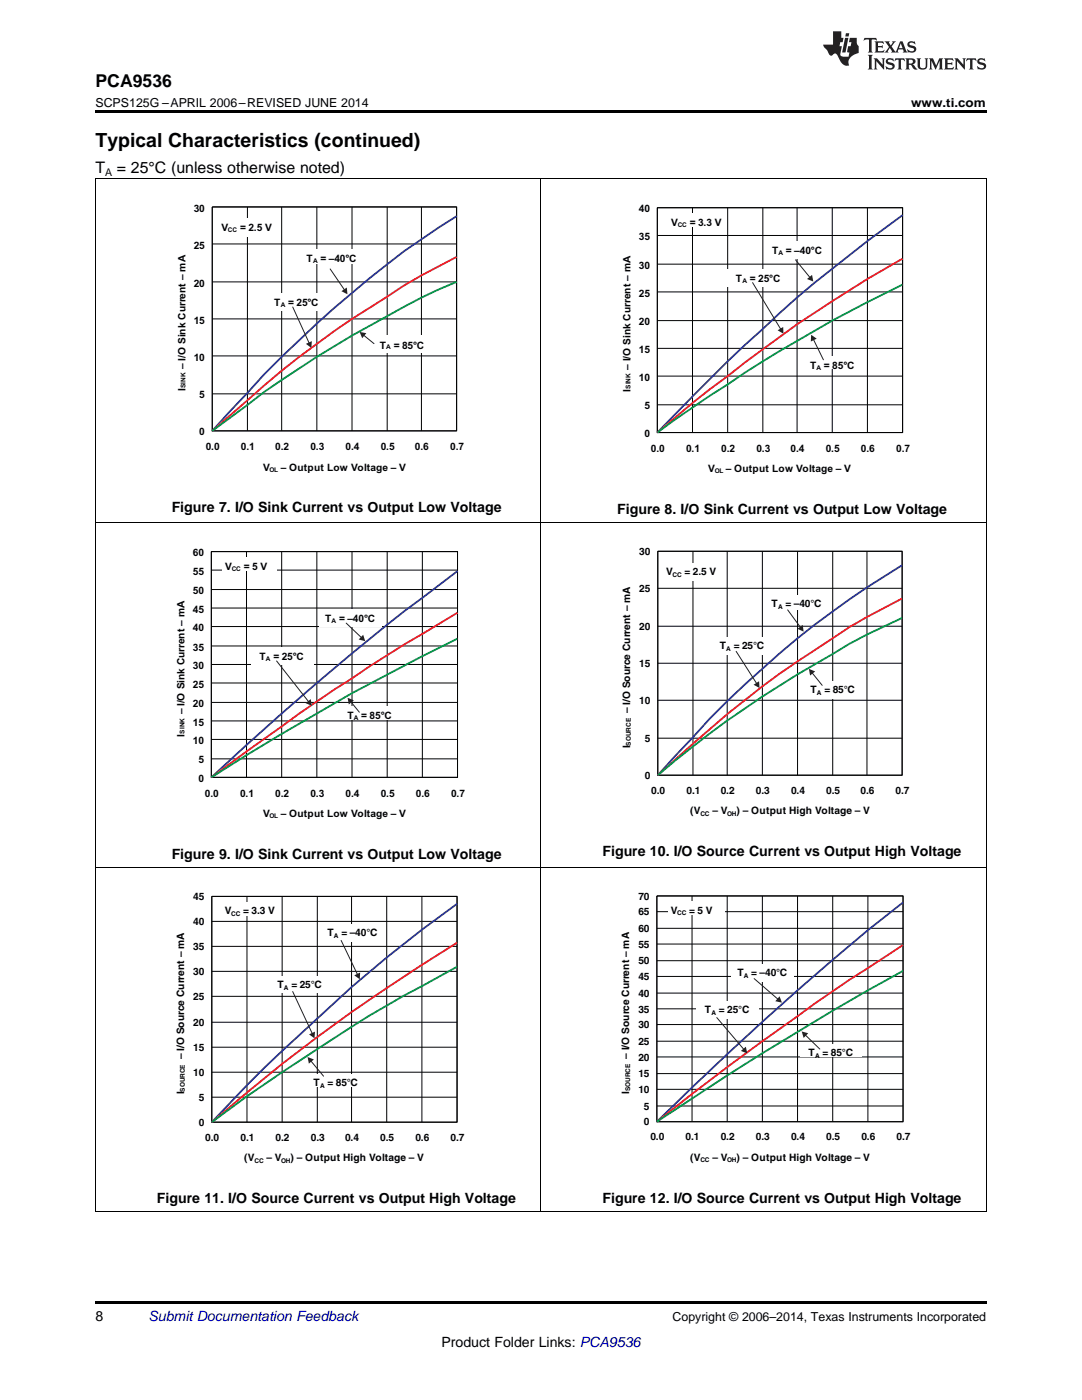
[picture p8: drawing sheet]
<svg xmlns="http://www.w3.org/2000/svg" width="216mm" height="279mm" viewBox="0 0 216 279" stroke-linecap="round" stroke-linejoin="round" font-family="sans-serif">
<path d="M19 259.7h177.8v.5h-177.8z" fill="#000"/>
<path d="M19.1 173.1v68.8M107.9 173.1v68.8M196.8 173.1v68.8M19 241.8h177.8" fill="none" stroke="#000" stroke-width=".2"/>
<g fill="#fff">
<path d="M32.1 175.2h62.8v60.2h-62.8z" fill-rule="evenodd"/>
<path d="M42.3 178.9h48.9v45.1h-48.9z" fill-rule="evenodd"/>
</g>
<g fill="none" stroke="#010202" stroke-width=".2">
<path d="M42.3 178.9h48.9v45.1h-48.9zM49.3 178.9v45.1M56.3 178.9v45.1M63.3 178.9v45.1M70.1 178.9v45.1M77.2 178.9v45.1M84.2 178.9v45.1M42.3 198.8h48.9M42.3 193.9h48.9M42.3 188.9h48.9M42.3 183.9h48.9M42.3 219h48.9"/>
<path d="M42.3 214h48.9M42.3 209h48.9M42.3 204h48.9"/>
</g>
<path d="M91.2 180.4a260.9 260.9 0 0 0-27.9 22.9 275.5 275.5 0 0 0-21 20.7" fill="none" stroke="#2b3695" stroke-width=".37"/>
<path d="M91.2 188.1a355 355 0 0 0-48.9 35.9" fill="none" stroke="#ee1e28" stroke-width=".37"/>
<path d="M91.2 192.9l-7 3.9a221.8 221.8 0 0 0-20.9 12.6 291.2 291.2 0 0 0-21 14.6" fill="none" stroke="#05974a" stroke-width=".37"/>
<g fill="#fff">
<path d="M64.1 184.4h12.5v3.5h-12.5z" fill-rule="evenodd"/>
<path d="M44.3 180h11.4v2.8h-11.4z" fill-rule="evenodd"/>
<path d="M53.5 194.8h12.6v3.3h-12.6z" fill-rule="evenodd"/>
<path d="M60.9 214.4h12.2v2.5h-12.2z" fill-rule="evenodd"/>
</g>
<path d="M68.1 187.7l3.2 6.8" fill="none" stroke="#231f20" stroke-width=".2"/>
<path d="M70.7 194.6l1.2-.5-.1 1.3z" fill="#231f20"/>
<path d="M58.4 197.9l3.9 8.4" fill="none" stroke="#231f20" stroke-width=".2"/>
<path d="M61.7 206.4l1.1-.5v1.3z" fill="#231f20"/>
<path d="M62.1 211.8l2.5 3" fill="none" stroke="#231f20" stroke-width=".2"/>
<path d="M61.4 210.9l1.2 .5-1 .9z" fill="#231f20"/>
<g fill="#fff">
<path d="M120.9 175.1h63v60.4h-63z" fill-rule="evenodd"/>
<path d="M131.1 178.8h49.1v45.1h-49.1z" fill-rule="evenodd"/>
</g>
<g fill="none" stroke="#010202" stroke-width=".2">
<path d="M131.1 178.8h49.1v45.1h-49.1zM138.1 178.8v45.1M145.1 178.8v45.1M152.1 178.8v45.1M159.1 178.8v45.1M166.2 178.8v45.1M173.2 178.8v45.1M131.1 198.2h49.1M131.1 194.9h49.1M131.1 191.7h49.1M131.1 188.4h49.1M131.1 185.3h49.1"/>
<path d="M131.1 181.9h49.1M131.1 217.4h49.1M131.1 214.3h49.1M131.1 210.9h49.1M131.1 207.8h49.1M131.1 204.5h49.1M131.1 201.3h49.1M131.1 220.7h49.1"/>
</g>
<path d="M180.2 180.1a548.3 548.3 0 0 0-49.1 43.8" fill="none" stroke="#2b3695" stroke-width=".37"/>
<path d="M180.2 188.6l-7 4.6a237.1 237.1 0 0 0-14.1 9.6 520.8 520.8 0 0 0-28 21.1" fill="none" stroke="#ee1e28" stroke-width=".37"/>
<path d="M180.2 193.8a594.8 594.8 0 0 0-49.1 30.1" fill="none" stroke="#05974a" stroke-width=".37"/>
<g fill="#fff">
<path d="M146 192.5h12.4v3.5h-12.4z" fill-rule="evenodd"/>
<path d="M133.3 179.9h11.3v2.8h-11.3z" fill-rule="evenodd"/>
<path d="M138.8 199.9h12.6v3.5h-12.6z" fill-rule="evenodd"/>
<path d="M159.7 208.4h12.2v2.5h-12.2z" fill-rule="evenodd"/>
</g>
<path d="M150.5 195.3l4.7 4.1" fill="none" stroke="#231f20" stroke-width=".2"/>
<path d="M155.6 198.8l.4 1.3-1.3-.3z" fill="#231f20"/>
<path d="M143 203.1l5.4 6.3" fill="none" stroke="#231f20" stroke-width=".2"/>
<path d="M147.8 209.7l1-.8 .3 1.3z" fill="#231f20"/>
<path d="M160.7 206.6l2.9 2.8" fill="none" stroke="#231f20" stroke-width=".2"/>
<path d="M160 205.9l1.3 .3-.9 .9z" fill="#231f20"/>
<path d="M19.1 104.4v68.7M107.9 104.4v68.7M196.8 104.4v68.7M19 173.1h177.8" fill="none" stroke="#000" stroke-width=".2"/>
<g fill="#fff">
<path d="M32 106.4h63v60.4h-63z" fill-rule="evenodd"/>
<path d="M42.2 110.1h49.1v45h-49.1z" fill-rule="evenodd"/>
</g>
<g fill="none" stroke="#010202" stroke-width=".2">
<path d="M42.2 110.1h49.1v45h-49.1zM42.2 117.7h49.1M42.2 113.8h49.1M49.2 110.1v45M56.2 110.1v45M63.2 110.1v45M70.2 110.1v45M77.3 110.1v45M84.3 110.1v45M42.2 136.3h49.1M42.2 132.6h49.1M42.2 128.9h49.1"/>
<path d="M42.2 125h49.1M42.2 121.3h49.1M42.2 151.4h49.1M42.2 147.6h49.1M42.2 143.9h49.1M42.2 140.2h49.1"/>
</g>
<path d="M91.3 114a537.3 537.3 0 0 0-49.1 41.1" fill="none" stroke="#2b3695" stroke-width=".37"/>
<path d="M91.3 122.3l-7 4.2a220.7 220.7 0 0 0-14.1 8.9 237.3 237.3 0 0 0-14 9.6l-14 10.1" fill="none" stroke="#ee1e28" stroke-width=".37"/>
<path d="M91.3 127.4a447.8 447.8 0 0 0-42.1 23.3l-7 4.4" fill="none" stroke="#05974a" stroke-width=".37"/>
<g fill="#fff">
<path d="M63.8 121.5h12.4v3.5h-12.4z" fill-rule="evenodd"/>
<path d="M44.4 111.2h10.9v2.8h-10.9z" fill-rule="evenodd"/>
<path d="M50.1 129.1h12.4v3.5h-12.4z" fill-rule="evenodd"/>
<path d="M67.8 140.9h12v2.8h-12z" fill-rule="evenodd"/>
</g>
<path d="M69.1 124.4l3 2.8" fill="none" stroke="#231f20" stroke-width=".2"/>
<path d="M72.5 126.7l.4 1.3-1.3-.4z" fill="#231f20"/>
<path d="M55.2 131.9l6.4 8.1" fill="none" stroke="#231f20" stroke-width=".2"/>
<path d="M61 140.3l1-.8 .2 1.4z" fill="#231f20"/>
<path d="M70 140.1l1.7 2" fill="none" stroke="#231f20" stroke-width=".2"/>
<path d="M69.4 139.3l1.2 .5-1 .8z" fill="#231f20"/>
<g fill="#fff">
<path d="M121.1 106.3h62.6v60h-62.6z" fill-rule="evenodd"/>
<path d="M131.3 110h48.7v44.7h-48.7z" fill-rule="evenodd"/>
</g>
<path d="M131.3 110h48.7v44.7h-48.7zM131.3 117.4h48.7M138.3 110v44.7M145.1 110v44.7M152.1 110v44.7M159.1 110v44.7M166.2 110v44.7M173 110v44.7M131.3 139.8h48.7M131.3 132.4h48.7M131.3 125h48.7M131.3 147.3h48.7" fill="none" stroke="#010202" stroke-width=".2"/>
<path d="M180 112.8a186.8 186.8 0 0 0-31.4 23.8l-7 6.8-10.3 11.3" fill="none" stroke="#2b3695" stroke-width=".37"/>
<path d="M180 119.4a111.4 111.4 0 0 0-13.8 8 200.8 200.8 0 0 0-31.4 24.2l-3.5 3.1" fill="none" stroke="#ee1e28" stroke-width=".37"/>
<path d="M180 123.3a105.8 105.8 0 0 0-13.8 7.2 206.1 206.1 0 0 0-34.9 24.2" fill="none" stroke="#05974a" stroke-width=".37"/>
<g fill="#fff">
<path d="M153.2 118.7h11.5v3h-11.5z" fill-rule="evenodd"/>
<path d="M132.4 112.4h12.3v3.5h-12.3z" fill-rule="evenodd"/>
<path d="M142.3 127.2h11.5v3.5h-11.5z" fill-rule="evenodd"/>
<path d="M159.9 135.9h12.5v3.5h-12.5z" fill-rule="evenodd"/>
</g>
<path d="M157.2 121.7l2.5 3.5" fill="none" stroke="#231f20" stroke-width=".2"/>
<path d="M159.1 125.5l1.1-.8 .2 1.4z" fill="#231f20"/>
<path d="M146.9 130l4.1 6.4" fill="none" stroke="#231f20" stroke-width=".2"/>
<path d="M150.4 136.7l1.1-.7 .1 1.3z" fill="#231f20"/>
<path d="M162.1 134.3l2 2.5" fill="none" stroke="#231f20" stroke-width=".2"/>
<path d="M161.4 133.5l1.3 .5-1.1 .8z" fill="#231f20"/>
<path d="M19.1 35.7v68.7M107.9 35.7v68.7M196.8 35.7v68.7M19 104.4h177.8" fill="none" stroke="#000" stroke-width=".2"/>
<g fill="#fff">
<path d="M121 37.8h62.8v60.2h-62.8z" fill-rule="evenodd"/>
<path d="M131.2 41.5h48.9v44.8h-48.9z" fill-rule="evenodd"/>
</g>
<g fill="none" stroke="#010202" stroke-width=".2">
<path d="M131.2 41.5h48.9v44.8h-48.9zM131.2 58.3h48.9M131.2 52.7h48.9M131.2 47h48.9M138.2 41.5v44.8M145.2 41.5v44.8M152.2 41.5v44.8M159 41.5v44.8M166.1 41.5v44.8M173.1 41.5v44.8M131.2 75.1h48.9M131.2 69.5h48.9"/>
<path d="M131.2 64h48.9M131.2 80.8h48.9"/>
</g>
<path d="M180.1 42.9l-10.5 8a188.3 188.3 0 0 0-17.4 14.7 310.1 310.1 0 0 0-21 20.7" fill="none" stroke="#2b3695" stroke-width=".37"/>
<path d="M180.1 51.6a271.1 271.1 0 0 0-34.9 23.5 187.4 187.4 0 0 0-14 11.2" fill="none" stroke="#ee1e28" stroke-width=".37"/>
<path d="M180.1 56.8a320.7 320.7 0 0 0-38.4 22.1l-7 4.8-3.5 2.6" fill="none" stroke="#05974a" stroke-width=".37"/>
<g fill="#fff">
<path d="M153 48.1h12.3v3.5h-12.3z" fill-rule="evenodd"/>
<path d="M133.4 42.6h11.2v2.7h-11.2z" fill-rule="evenodd"/>
<path d="M145.2 53.6h12.4v3.6h-12.4z" fill-rule="evenodd"/>
<path d="M160.2 71h12v2.6h-12z" fill-rule="evenodd"/>
</g>
<path d="M158.7 51.9l2.9 3.5" fill="none" stroke="#231f20" stroke-width=".2"/>
<path d="M161 55.7l1-.8 .3 1.3z" fill="#231f20"/>
<path d="M150.2 56.4l5.6 9.3" fill="none" stroke="#231f20" stroke-width=".2"/>
<path d="M155.2 65.9l1.1-.6v1.3z" fill="#231f20"/>
<path d="M162.3 67.8l2 4" fill="none" stroke="#231f20" stroke-width=".2"/>
<path d="M161.9 66.8l1.1 .8-1.2 .6z" fill="#231f20"/>
<g fill="#fff">
<path d="M32.2 37.6h62.6v60h-62.6z" fill-rule="evenodd"/>
<path d="M42.4 41.3h48.7v44.7h-48.7z" fill-rule="evenodd"/>
</g>
<path d="M42.4 41.3h48.7v44.7h-48.7zM42.4 56.3h48.7M42.4 48.7h48.7M49.4 41.3v44.7M56.2 41.3v44.7M63.2 41.3v44.7M70.2 41.3v44.7M77.3 41.3v44.7M84.1 41.3v44.7M42.4 78.6h48.7M42.4 71h48.7M42.4 63.6h48.7" fill="none" stroke="#010202" stroke-width=".2"/>
<path d="M91.1 43.1a188 188 0 0 0-27.9 21.5l-10.5 10.1-10.3 11.3" fill="none" stroke="#2b3695" stroke-width=".37"/>
<path d="M91.1 51.3a111.4 111.4 0 0 0-13.8 7.9 189.4 189.4 0 0 0-27.9 20.7l-7 6.1" fill="none" stroke="#ee1e28" stroke-width=".37"/>
<path d="M91.1 56.3a200.4 200.4 0 0 0-27.9 14.9l-10.5 7-10.3 7.8" fill="none" stroke="#05974a" stroke-width=".37"/>
<g fill="#fff">
<path d="M60.6 49.8h11.3v2.9h-11.3z" fill-rule="evenodd"/>
<path d="M43.6 43.5h12.1v3.7h-12.1z" fill-rule="evenodd"/>
<path d="M53.6 58.5h11.3v3.5h-11.3z" fill-rule="evenodd"/>
<path d="M73.9 67h12.6v3.5h-12.6z" fill-rule="evenodd"/>
</g>
<path d="M65.9 53.7l2.8 4.1" fill="none" stroke="#231f20" stroke-width=".2"/>
<path d="M68.1 58.1l1.1-.7 .1 1.3z" fill="#231f20"/>
<path d="M58.4 61.3l3.3 7.1" fill="none" stroke="#231f20" stroke-width=".2"/>
<path d="M61 68.6l1.2-.5-.1 1.3z" fill="#231f20"/>
<path d="M72.6 66.9l2 1.7" fill="none" stroke="#231f20" stroke-width=".2"/>
<path d="M71.8 66.2l1.3 .3-.8 1z" fill="#231f20"/>
<path d="M19 35.6h177.8" fill="none" stroke="#000" stroke-width=".2"/>
<path d="M19 22h177.8v.5h-177.8z" fill="#000"/>
<g fill="#231f20">
<path d="M172.5 7.6l-.1 .5 .4-.2h.6v.1v2.1l-.2 .4h.9l-.2-.4v-2.1l.1-.1h.5l.5 .2-.2-.5zM174.5 8.3l.2 .3v1.5l-.2 .4h1.8l.2-.6a1.04 1.04 0 0 1-1.3 .2v-.7h.6l.3 .2v-.6l-.3 .2h-.6v-.6l.8-.1 .4 .3-.2-.5zM176.5 8.3l.9 1.1-.9 1.1h.8l-.2-.2 .4-.7 .5 .7-.2 .2h1.5l-.2-.2 .2-.4h.9l.1 .4-.2 .2h1l-.3-.3-.7-1.9h-.5l-.9 2-.8-1 .9-1h-.8l.1 .3-.4 .5-.3-.6 .1-.2zM179.7 8.6l.4 1h-.7zM181.3 8.4a.63 .63 0 0 0-.2 .7 .63 .63 0 0 0 .6 .4l.6 .2 .1 .2a.75 .75 0 0 1-.7 .4 .75 .75 0 0 1-.6-.5l.1 .7 .1-.1a1.11 1.11 0 0 0 1.5-.6 1.13 1.13 0 0 0-1.2-.8l-.1-.4a1.04 1.04 0 0 1 1.2 .2l-.2-.5-.2 .1-.4-.2zM173.2 10.9l.2 .4v2.2l-.2 .4h1l-.3-.4v-2.2l.3-.4zM174.3 11.6l.3 .4v1.5l-.3 .4h.8l-.2-.4v-1.3l1.5 1.7v-1.9l.2-.4h-.7l.2 .4v.9l-1.1-1.3zM177 11.8a.62 .62 0 0 0-.2 .7 .62 .62 0 0 0 .6 .4l.6 .1 .1 .3a.76 .76 0 0 1-.7 .3 .76 .76 0 0 1-.7-.4l.2 .7 .1-.1a1.11 1.11 0 0 0 1.5-.6 1.13 1.13 0 0 0-1.2-.8l-.1-.4a1.04 1.04 0 0 1 1.2 .2l-.2-.6-.2 .1-.5-.1zM178.7 11.6l-.2 .6a.61 .61 0 0 1 .8-.3v1.6l-.2 .4h.9l-.2-.4v-1.6a.63 .63 0 0 1 .7 .3l-.1-.6zM180.6 11.6l.3 .4v1.5l-.3 .4h1l-.2-.2-.1-.8 .6 .2a.76 .76 0 0 0 1.2 .7l-1-1a.58 .58 0 0 0 .6-.5 .58 .58 0 0 0-.5-.6zM181.4 11.9h.1a.45 .45 0 0 1 .5 .1 .45 .45 0 0 1 .1 .5l-.8 .2zM182.9 11.6l.2 .2a2.17 2.17 0 0 0 .3 1.9 .99 .99 0 0 0 1.6-.6v-1.1l.2-.4h-.7l.2 .2a1.92 1.92 0 0 1-.2 1.8 .6 .6 0 0 1-.9-.5v-1.1l.2-.4zM185.4 11.6l.2 .4v1.5l-.2 .4h.7l-.2-.4v-1.4l.8 1.8 .8-1.8v1.4l-.2 .4h.9l-.2-.4v-1.5l.2-.4h-.8l-.6 1.5-.6-1.5zM188.4 11.6l.2 .4v1.5l-.2 .4h1.8l.1-.6a1.04 1.04 0 0 1-1.2 .1v-.6h.5l.4 .2v-.6l-.4 .2h-.5v-.7h.8l.3 .3-.1-.6zM190.5 11.6l.2 .4v1.5l-.2 .4h.7l-.2-.4v-1.3l1.5 1.7v-1.9l.2-.4h-.7l.2 .4v.9l-1.1-1.3zM192.9 11.6l-.1 .6a.61 .61 0 0 1 .7-.3l.1 1.6-.3 .4h1l-.3-.4 .1-1.6a.63 .63 0 0 1 .7 .3l-.1-.6zM195.2 11.8a.62 .62 0 0 0-.2 .7 .62 .62 0 0 0 .6 .4l.6 .1 .1 .3a.76 .76 0 0 1-.7 .3 .76 .76 0 0 1-.6-.4l.1 .7 .1-.1a1.11 1.11 0 0 0 1.6-.6 1.13 1.13 0 0 0-1.3-.8l-.1-.4a1.04 1.04 0 0 1 1.2 .2l-.1-.6-.2 .1-.5-.1z"/>
<path d="M166.2 6.3v2.6h-1.9v.4l.8 .9a.91 .91 0 0 0 1 .8 .56 .56 0 0 1 .5-.3 .56 .56 0 0 1 .5 .3l.4 .8a1.53 1.53 0 0 0 1.9 1.2 1.54 1.54 0 0 1 1-2.1l.9-.3v-1.4a1.52 1.52 0 0 1-.4-1.6h-1.3l-.2 .8h.5l-.2 .8h-.5l-.1 1v.2l.4 .1-.2 .8a1.93 1.93 0 0 1-1.6-.3l.3-1.8h-.5l.2-.8h.4l.2-.8h-.4v-1.3zM168.6 7.6l-.6 2.9h.7l.6-2.9zM168.8 6.6l-.1 .7h.6l.2-.7z"/>
</g>
<text font-size="3.9" x="19" y="29.3">Typical Characteristics (continued)</text>
<text font-size="3.5" x="19" y="17.3">PCA9536</text>
<g font-size="3.2">
<text x="19" y="34.4">T</text>
<text x="23.3" y="34.4">= 25°C (unless otherwise noted)</text>
</g>
<g font-size="2.8">
<text x="34.3" y="102.2">Figure 7. I/O Sink Current vs Output Low Voltage</text>
<text x="123.2" y="102.7">Figure 8. I/O Sink Current vs Output Low Voltage</text>
<text x="34.3" y="171.4">Figure 9. I/O Sink Current vs Output Low Voltage</text>
<text x="120.2" y="170.9">Figure 10. I/O Source Current vs Output High Voltage</text>
<text x="31.3" y="240.1">Figure 11. I/O Source Current vs Output High Voltage</text>
<text x="120.2" y="240.1">Figure 12. I/O Source Current vs Output High Voltage</text>
<text x="19" y="263.6">8</text>
<text x="88.1" y="268.9">Product Folder Links: PCA9536</text>
</g>
<text font-size="2.8" fill="#0000c8" x="29.6" y="263.6">Submit Documentation Feedback</text>
<g font-size="2.5">
<text x="19" y="21.4">SCPS125G –APRIL 2006–REVISED JUNE 2014</text>
<text x="181.8" y="21.4">www.ti.com</text>
<text x="134.2" y="263.6">Copyright © 2006–2014, Texas Instruments Incorporated</text>
</g>
<text font-size="2.1" x="21" y="35.1">A</text>
<g font-size="2" fill="#010202">
<text x="38.7" y="42.2">30</text>
<text x="44.2" y="46.1">V</text>
<text x="47.9" y="46.1">= 2.5 V</text>
<text x="127.5" y="47.9">35</text>
<text x="127.5" y="42.4">40</text>
<text x="133.9" y="45.1">V</text>
<text x="137.6" y="45.1">= 3.3 V</text>
<text x="38.7" y="49.6">25</text>
<text x="61.2" y="52.4">T</text>
<text x="64" y="52.4">= –40°C</text>
<text x="127.5" y="53.6">30</text>
<text x="154.1" y="50.7">T</text>
<text x="156.8" y="50.7">= –40°C</text>
<text x="38.7" y="57.2">20</text>
<text x="127.5" y="59.2">25</text>
<text x="146.9" y="56.2">T</text>
<text x="149.6" y="56.2">= 25°C</text>
<text x="38.7" y="64.6">15</text>
<text x="54.7" y="61.1">T</text>
<text x="57.5" y="61.1">= 25°C</text>
<text x="127.5" y="64.9">20</text>
<text x="38.7" y="72">10</text>
<text x="75.8" y="69.6">T</text>
<text x="78.6" y="69.6">= 85°C</text>
<text x="127.5" y="70.4">15</text>
<text x="37" y="73.6" transform="rotate(-90 37 73.6)">– I/O Sink Current – mA</text>
<text x="125.8" y="73.8" transform="rotate(-90 125.8 73.8)">– I/O Sink Current – mA</text>
<text x="127.5" y="76">10</text>
<text x="161.6" y="73.6">T</text>
<text x="164.4" y="73.6">= 85°C</text>
<text x="37" y="78" transform="rotate(-90 37 78)">I</text>
<text x="39.8" y="79.5">5</text>
<text x="125.8" y="78.2" transform="rotate(-90 125.8 78.2)">I</text>
<text x="128.6" y="81.7">5</text>
<text x="39.8" y="86.9">0</text>
<text x="41.1" y="89.9">0.0</text>
<text x="48.1" y="89.9">0.1</text>
<text x="54.9" y="89.9">0.2</text>
<text x="61.9" y="89.9">0.3</text>
<text x="68.9" y="89.9">0.4</text>
<text x="76" y="89.9">0.5</text>
<text x="82.8" y="89.9">0.6</text>
<text x="89.8" y="89.9">0.7</text>
<text x="128.6" y="87.2">0</text>
<text x="52.5" y="93.9">V</text>
<text x="56" y="93.9">– Output Low Voltage – V</text>
<text x="129.9" y="90.2">0.0</text>
<text x="136.9" y="90.2">0.1</text>
<text x="141.3" y="94.3">V</text>
<text x="143.9" y="90.2">0.2</text>
<text x="144.8" y="94.3">– Output Low Voltage – V</text>
<text x="150.9" y="90.2">0.3</text>
<text x="157.8" y="90.2">0.4</text>
<text x="164.8" y="90.2">0.5</text>
<text x="171.8" y="90.2">0.6</text>
<text x="178.8" y="90.2">0.7</text>
<text x="38.5" y="111">60</text>
<text x="44.9" y="113.8">V</text>
<text x="48.6" y="113.8">= 5 V</text>
<text x="127.6" y="110.8">30</text>
<text x="38.5" y="118.6">50</text>
<text x="38.5" y="114.7">55</text>
<text x="127.6" y="118.1">25</text>
<text x="132.9" y="114.8">V</text>
<text x="136.6" y="114.8">= 2.5 V</text>
<text x="38.5" y="126">40</text>
<text x="38.5" y="122.3">45</text>
<text x="64.9" y="124.1">T</text>
<text x="67.7" y="124.1">= –40°C</text>
<text x="127.6" y="125.7">20</text>
<text x="154" y="121.1">T</text>
<text x="156.7" y="121.1">= –40°C</text>
<text x="38.5" y="129.8">35</text>
<text x="51.8" y="131.7">T</text>
<text x="54.5" y="131.7">= 25°C</text>
<text x="143.6" y="129.6">T</text>
<text x="146.4" y="129.6">= 25°C</text>
<text x="38.5" y="137.2">25</text>
<text x="38.5" y="133.5">30</text>
<text x="127.6" y="133.1">15</text>
<text x="36.8" y="142.6" transform="rotate(-90 36.8 142.6)">– I/O Sink Current – mA</text>
<text x="38.5" y="141.1">20</text>
<text x="69.3" y="143.5">T</text>
<text x="72.1" y="143.5">= 85°C</text>
<text x="125.7" y="142.3" transform="rotate(-90 125.7 142.3)">– I/O Source Current – mA</text>
<text x="127.6" y="140.5">10</text>
<text x="161.7" y="138.3">T</text>
<text x="164.5" y="138.3">= 85°C</text>
<text x="36.8" y="147" transform="rotate(-90 36.8 147)">I</text>
<text x="38.5" y="148.5">10</text>
<text x="38.5" y="144.8">15</text>
<text x="125.7" y="149.4" transform="rotate(-90 125.7 149.4)">I</text>
<text x="128.7" y="148.1">5</text>
<text x="39.6" y="152.4">5</text>
<text x="128.7" y="155.4">0</text>
<text x="39.6" y="156.1">0</text>
<text x="40.9" y="159">0.0</text>
<text x="47.9" y="159">0.1</text>
<text x="54.9" y="159">0.2</text>
<text x="61.9" y="159">0.3</text>
<text x="68.9" y="159">0.4</text>
<text x="76" y="159">0.5</text>
<text x="83" y="159">0.6</text>
<text x="90" y="159">0.7</text>
<text x="130" y="158.4">0.0</text>
<text x="137" y="158.4">0.1</text>
<text x="143.8" y="158.4">0.2</text>
<text x="150.8" y="158.4">0.3</text>
<text x="157.8" y="158.4">0.4</text>
<text x="164.9" y="158.4">0.5</text>
<text x="171.7" y="158.4">0.6</text>
<text x="178.7" y="158.4">0.7</text>
<text x="52.5" y="163.1">V</text>
<text x="56" y="163.1">– Output Low Voltage – V</text>
<text x="137.7" y="162.5">(V</text>
<text x="142.1" y="162.5">– V</text>
<text x="147" y="162.5">) – Output High Voltage – V</text>
<text x="38.6" y="179.6">45</text>
<text x="127.4" y="179.5">70</text>
<text x="38.6" y="184.6">40</text>
<text x="44.8" y="182.4">V</text>
<text x="48.5" y="182.4">= 3.3 V</text>
<text x="127.4" y="182.7">65</text>
<text x="133.8" y="182.3">V</text>
<text x="137.5" y="182.3">= 5 V</text>
<text x="38.6" y="189.6">35</text>
<text x="65.3" y="186.8">T</text>
<text x="68.1" y="186.8">= –40°C</text>
<text x="127.4" y="189.1">55</text>
<text x="127.4" y="186">60</text>
<text x="38.6" y="194.6">30</text>
<text x="55.4" y="197.2">T</text>
<text x="58.1" y="197.2">= 25°C</text>
<text x="127.4" y="195.6">45</text>
<text x="127.4" y="192.5">50</text>
<text x="147.1" y="194.9">T</text>
<text x="149.9" y="194.9">= –40°C</text>
<text x="38.6" y="199.6">25</text>
<text x="127.4" y="202.1">35</text>
<text x="127.4" y="198.9">40</text>
<text x="140.7" y="202.3">T</text>
<text x="143.4" y="202.3">= 25°C</text>
<text x="38.6" y="209.7">15</text>
<text x="38.6" y="204.7">20</text>
<text x="127.4" y="208.5">25</text>
<text x="127.4" y="205.2">30</text>
<text x="36.7" y="211.4" transform="rotate(-90 36.7 211.4)">– I/O Source Current – mA</text>
<text x="38.6" y="214.7">10</text>
<text x="125.5" y="211.3" transform="rotate(-90 125.5 211.3)">– I/O Source Current – mA</text>
<text x="127.4" y="215">15</text>
<text x="127.4" y="211.7">20</text>
<text x="161.4" y="210.8">T</text>
<text x="164.1" y="210.8">= 85°C</text>
<text x="36.7" y="218.4" transform="rotate(-90 36.7 218.4)">I</text>
<text x="39.7" y="219.7">5</text>
<text x="62.6" y="216.8">T</text>
<text x="65.3" y="216.8">= 85°C</text>
<text x="125.5" y="218.3" transform="rotate(-90 125.5 218.3)">I</text>
<text x="127.4" y="218.1">10</text>
<text x="128.5" y="221.5">5</text>
<text x="39.7" y="224.7">0</text>
<text x="41" y="227.6">0.0</text>
<text x="48" y="227.6">0.1</text>
<text x="55" y="227.6">0.2</text>
<text x="62" y="227.6">0.3</text>
<text x="68.9" y="227.6">0.4</text>
<text x="75.9" y="227.6">0.5</text>
<text x="82.9" y="227.6">0.6</text>
<text x="89.9" y="227.6">0.7</text>
<text x="128.5" y="224.6">0</text>
<text x="129.8" y="227.6">0.0</text>
<text x="136.8" y="227.6">0.1</text>
<text x="143.8" y="227.6">0.2</text>
<text x="150.8" y="227.6">0.3</text>
<text x="157.8" y="227.6">0.4</text>
<text x="164.9" y="227.6">0.5</text>
<text x="171.9" y="227.6">0.6</text>
<text x="178.9" y="227.6">0.7</text>
<text x="48.7" y="231.7">(V</text>
<text x="53.2" y="231.7">– V</text>
<text x="58" y="231.7">) – Output High Voltage – V</text>
<text x="137.7" y="231.6">(V</text>
<text x="142.2" y="231.6">– V</text>
<text x="147" y="231.6">) – Output High Voltage – V</text>
</g>
<g font-size="1.3" fill="#010202">
<text x="45.5" y="46.3">CC</text>
<text x="135.2" y="45.3">CC</text>
<text x="62.5" y="52.6">A</text>
<text x="155.4" y="50.9">A</text>
<text x="148.2" y="56.4">A</text>
<text x="56" y="61.2">A</text>
<text x="77.1" y="69.7">A</text>
<text x="37" y="77.5" transform="rotate(-90 37 77.5)">SINK</text>
<text x="125.8" y="77.6" transform="rotate(-90 125.8 77.6)">SINK</text>
<text x="162.9" y="73.8">A</text>
<text x="53.8" y="94.1">OL</text>
<text x="142.6" y="94.5">OL</text>
<text x="46.2" y="114">CC</text>
<text x="134.2" y="115.2">CC</text>
<text x="66.2" y="124.3">A</text>
<text x="155.3" y="121.5">A</text>
<text x="53.1" y="131.9">A</text>
<text x="144.9" y="130">A</text>
<text x="70.6" y="143.7">A</text>
<text x="163" y="138.6">A</text>
<text x="36.8" y="146.5" transform="rotate(-90 36.8 146.5)">SINK</text>
<text x="125.9" y="148.8" transform="rotate(-90 125.9 148.8)">SOURCE</text>
<text x="53.8" y="163.3">OL</text>
<text x="139.7" y="162.8">CC</text>
<text x="145.1" y="162.8">OH</text>
<text x="46.1" y="182.8">CC</text>
<text x="135.1" y="182.7">CC</text>
<text x="66.6" y="187.2">A</text>
<text x="56.7" y="197.5">A</text>
<text x="148.4" y="195.2">A</text>
<text x="142" y="202.6">A</text>
<text x="162.6" y="211.1">A</text>
<text x="36.9" y="217.9" transform="rotate(-90 36.9 217.9)">SOURCE</text>
<text x="63.9" y="217.1">A</text>
<text x="125.7" y="217.8" transform="rotate(-90 125.7 217.8)">SOURCE</text>
<text x="50.8" y="232.1">CC</text>
<text x="56.1" y="232.1">OH</text>
<text x="139.7" y="232">CC</text>
<text x="145.1" y="232">OH</text>
</g>
</svg>
